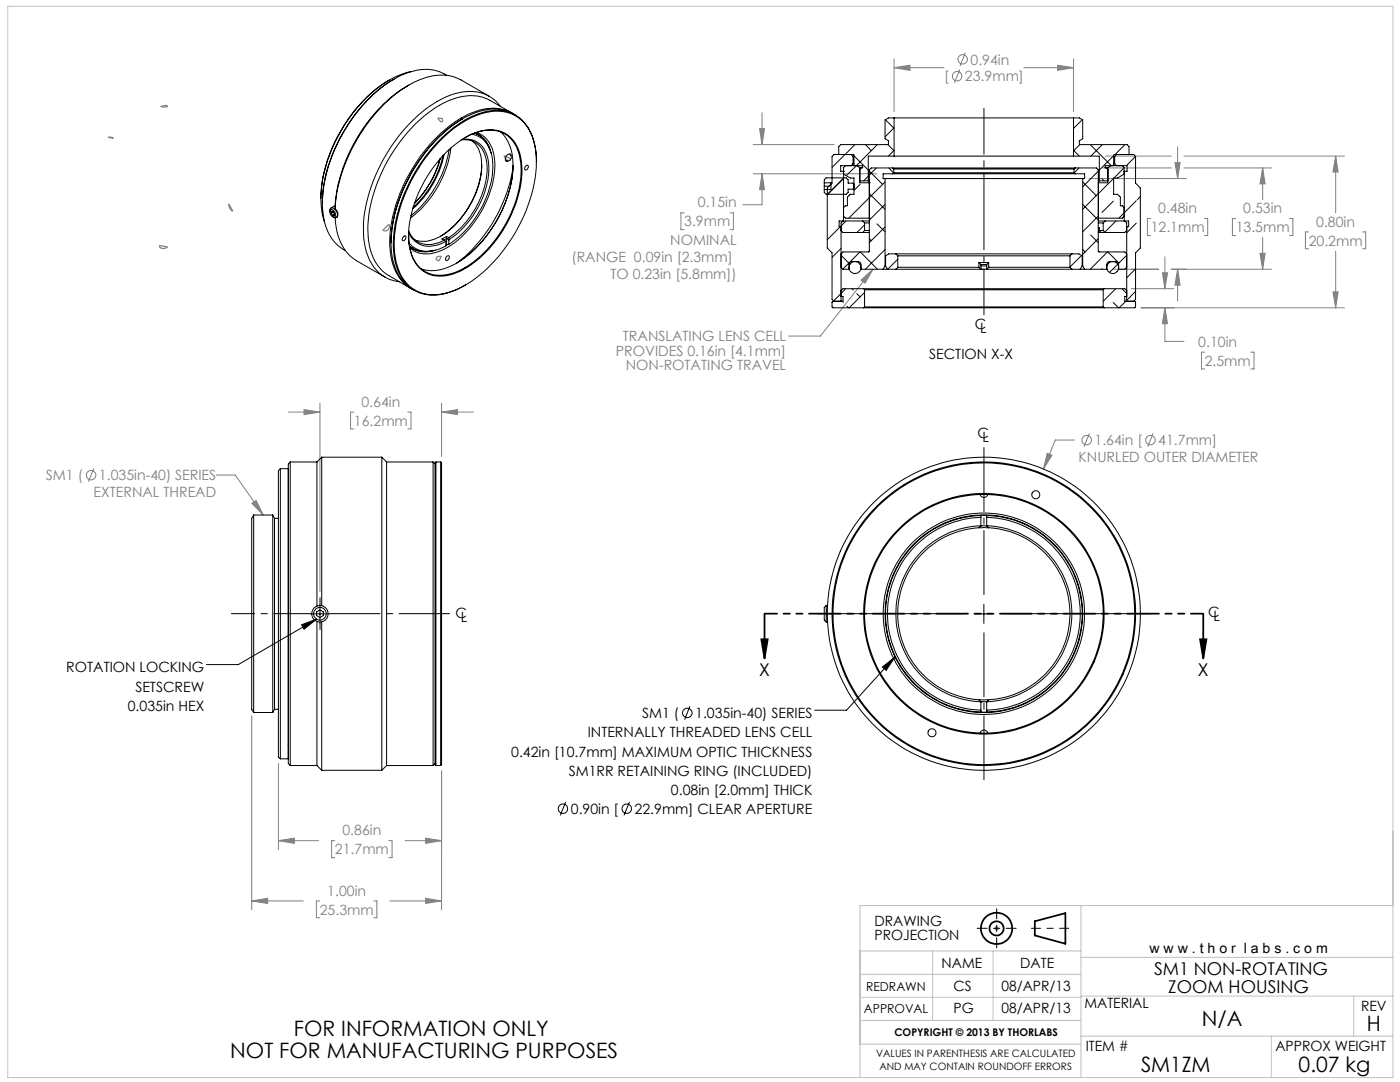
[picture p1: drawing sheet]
<svg xmlns="http://www.w3.org/2000/svg" width="279mm" height="216mm" viewBox="0 0 279 216" stroke-linecap="round" stroke-linejoin="round" font-family="sans-serif">
<g fill="none" stroke="#000" stroke-width=".35">
<path d="M151.9 127.6h1.3l-.6 3.8zM152.6 122.5v8.9M239.5 127.6h1.3l-.7 3.8zM240.1 122.5v8.9M206.5 183.8l6.1-1.6v6.1l-6.1-1.6z"/>
<circle cx="198.9" cy="185.2" r="3.1"/>
<circle cx="198.9" cy="185.2" r="1.4"/>
</g>
<g fill="none" stroke="#808080" stroke-width=".2">
<path d="M178.4 13.5l3.2-.5v1zM178.4 11.7v10.6M178.4 13.5h10M191.6 13.9l-1.1 2.6M192.7 10.5l-1.1 2.7M204.3 13.5h9.9M211.1 13l3.1 .5-3.1 .5zM214.2 11.7v10.6M150.3 34.7h24.7M150.3 28.9h16.2M151.6 25.7h1l-.5 3.2zM152.1 34.7v6.2h-3.8"/>
<path d="M152.1 22.5v6.4M152.1 34.7l.5 3.2h-1zM217.3 35.6h19.5M220.1 33.5h13.7M220.7 31.2h13.1M234.5 32.5h1l-.5 3.1zM235 29.3v6.3M236.3 33.5h17.5M236.3 31.2h32M252 33.5l.5 3.2h-1zM252 33.5v6.3M266.6 31.2l.5 3.1h-1.1z"/>
<path d="M266.6 31.2v11.3M136.5 42.5h-.6v3.3h.6M145.7 42.5h.7v3.3h-.7M171.8 55.9l2.4-2.2-1.6 2.8zM174.2 53.7l-10.5 13.4h-6.3M222.1 53.7h9.1M225.7 57.6h8.6M229.6 43.6h-.6v3.4h.6M232 54.4h1l-.5 3.2zM232.5 51.3v6.3M233.8 53.7h20M235 53.7v6.4"/>
<path d="M235 53.7l.5 3.2h-1zM240.4 43.6h.6v3.4h-.6M246.6 43.6h-.6v3.4h.6M251.5 50.6h1l-.5 3.1zM252 47.4v6.3M257.4 43.6h.6v3.4h-.6M261.2 46.3h-.7v3.3h.7M266 58.2h1.1l-.5 3.2zM266.6 50.1v11.3M271.9 46.3h.7v3.3h-.7M227.7 61.4h40.6M232.5 61.4l.5 3.2h-1z"/>
<path d="M232.5 61.4v6.7h3.8M240.4 70.3h-.6v3.3h.6M249.6 70.3h.7v3.3h-.7M18.7 93.5l-1.1 2.6M43.1 94.8h3.9l5.5 8M57.5 82.2h6.4M60.7 81.7l3.2 .5-3.2 .5zM63.9 80.5v37.5M70.6 82.2h-.6v3.4h.6M81.4 82.2h.6v3.4h-.6M88.1 80.5v10.6M88.1 82.2h6.4"/>
<path d="M88.1 82.2l3.2-.5v1zM209 90.5l.9 .3-1.7 2.8zM214.4 87.8h-3.8l-2.4 5.8M217.4 86.5l-1.1 2.6M230.1 86.5l-1 2.6M50.3 100.4l.8-.5 1.4 2.9zM50.2 142.8v38.7M55.6 152.3v17.2M88.1 153.8v27.7M50.2 179.8h10.3M50.2 179.8l3.2-.6v1.1zM55.6 167.7h8"/>
<path d="M55.6 167.7l3.1-.4v1zM63.8 179.8h-.7v3.3h.7M66.8 167.7h-.6v3.4h.6M74.6 179.8h.6v3.3h-.6M77.6 167.7h.6v3.4h-.6M77.8 179.8h10.3M80.9 167.7h7.2M84.9 167.3l3.2 .4-3.2 .6zM84.9 179.2l3.2 .6-3.2 .5zM198.4 185.2h1M198.5 184.9l.7 .7M198.9 184.7v1"/>
<path d="M199.2 184.9l-.7 .7"/>
<circle cx="191" cy="15.2" r=".95"/>
<circle cx="192.1" cy="11.8" r=".94"/>
<circle cx="18.2" cy="94.8" r=".94"/>
<circle cx="216.9" cy="87.8" r=".95"/>
<circle cx="229.6" cy="87.8" r=".95"/>
</g>
<path d="M205.8 185.2h7.5" fill="none" stroke="#000" stroke-width=".2" stroke-dasharray="15.2 1.3 1.3 1.3" stroke-dashoffset="13.4"/>
<path d="M195 185.2h7.8M198.9 181.3v7.8" fill="none" stroke="#000" stroke-width=".2" stroke-dasharray="15.2 1.3 1.3 1.3" stroke-dashoffset="13.2"/>
<g fill="none" stroke="#c0c0c0" stroke-width=".2">
<path d="M1.6 1.3h276.4v213.7h-276.4zM171.6 189.8h44.1M171.6 199h44.1M171.6 194.4h44.1M186.1 189.8v13.8M198.2 189.8v13.8M215.7 198.8h62.3M215.7 180.7v34.3M215.7 191h62.3M270.2 198.8v8M278 180.7h-106.4v34.3M171.6 203.6h44.1"/>
<path d="M171.6 208.4h44.1M215.7 206.8h62.3M253.7 206.8v8.2"/>
</g>
<g fill="none" stroke="#000" stroke-width=".2">
<path d="M60.2 124.7l3-1.2-2.5 2.1zM61.9 122.5h3.9M63.2 123.5l-15.6 9.1h-6.4M63.9 120.6v3.8M176.1 133.1l2.5-2-1.8 2.7zM178.6 131.1l-9.7 10.6h-6.3M194.5 122.5h3.8M196.4 120.6v3.8M137.7 140.9l-1.1 2.7M112.9 160l-1.1 2.7M125.6 160l-1.1 2.7"/>
<circle cx="137.2" cy="142.3" r=".94"/>
<circle cx="112.3" cy="161.4" r=".94"/>
<circle cx="125.1" cy="161.4" r=".95"/>
</g>
<path d="M21.6 27.4l.4-.1 .6 .3zM32.1 21.2l1-.2 .3 .1a.34 .34 0 0 1-.2 .3 .34 .34 0 0 1-.4-.1zM87.4 23.6h.8l.1 .4a.29 .29 0 0 1-.2 .3 .29 .29 0 0 1-.3-.2zM100.6 31.1l1.3 .5a.52 .52 0 0 1-.5 .5 .52 .52 0 0 1-.5-.5zM31.9 49l1.5 .2a.93 .93 0 0 1-1.6-.1zM45.6 40.7l.8 1.4a1.26 1.26 0 0 1-.8-1.4zM76.4 45.9l1.2-1.1a.8 .8 0 0 1-.1 1 .8 .8 0 0 1-1.1 .1zM87.1 51.4l1-.2-.5 .8h-.1a.39 .39 0 0 1-.4-.2 .39 .39 0 0 1 0-.4z" fill="none" stroke="#808080" stroke-width=".25"/>
<path d="M63.9 120.5v-1.2M63.9 124.4v1.2" fill="none" stroke="#000" stroke-width=".2" stroke-dasharray="15.2 1.3 1.3 1.3"/>
<path d="M62 122.4h-15.8" fill="none" stroke="#000" stroke-width=".2" stroke-dasharray="15.2 1.3 1.3 1.3" stroke-dashoffset="7.9"/>
<path d="M65.8 122.4h23.9" fill="none" stroke="#000" stroke-width=".2" stroke-dasharray="15.2 1.3 1.3 1.3" stroke-dashoffset="5.2"/>
<path d="M196.4 21.6v41.2" fill="none" stroke="#000" stroke-width=".2" stroke-dasharray="15.2 1.3 1.3 1.3" stroke-dashoffset="6.1"/>
<path d="M196.4 118.6v-29.3M192.6 122.4h-29.4M196.4 126.3v29.3M200.2 122.4h29.3" fill="none" stroke="#000" stroke-width=".2" stroke-dasharray="15.2 1.3 1.3 1.3" stroke-dashoffset="2.5"/>
<path d="M240.1 122.4h-87.5" fill="none" stroke="#000" stroke-width=".35" stroke-dasharray="6.3 1.3 1.3 1.3 1.3 1.3" stroke-dashoffset="3.9"/>
<g fill="#000">
<path d="M60.2 124.7l3-1.2-2.5 2.1zM176.1 133.1l2.5-2-1.8 2.7z"/>
<path d="M239.5 127.6h1.3l-.7 3.8zM151.9 127.6h1.3l-.6 3.8z"/>
</g>
<g fill="#808080">
<path d="M171.8 55.9l2.4-2.2-1.6 2.8z"/>
<path d="M55.6 167.7l3.1-.4v1zM84.9 167.3l3.2 .4-3.2 .6zM50.2 179.8l3.2-.6v1.1zM84.9 179.2l3.2 .6-3.2 .5zM50.3 100.4l.8-.5 1.4 2.9zM60.7 81.7l3.2 .5-3.2 .5zM88.1 82.2l3.2-.5v1zM209 90.5l-.8 3.1 1.7-2.8zM252 33.5l.5 3.2h-1zM251.5 50.6h1l-.5 3.1zM266 58.2h1.1l-.5 3.2zM266.6 31.2l.5 3.1h-1.1zM232 54.4h1l-.5 3.2zM232.5 61.4l.5 3.2h-1zM152.1 34.7l.5 3.2h-1zM151.6 25.7h1l-.5 3.2zM178.4 13.5l3.2-.5v1zM211.1 13l3.1 .5-3.1 .5zM235 53.7l.5 3.2h-1zM234.5 32.5h1l-.5 3.1z"/>
</g>
<g fill="none" stroke="#000" stroke-width=".2">
<path d="M77.7 16a29.4 29.4 0 0 0-12.7 17.2 23.4 23.4 0 0 0-1 6.4M78.5 15.9a30.3 30.3 0 0 0-11.9 14.2 25.8 25.8 0 0 0-2.3 10.4M78.6 15.8a31.5 31.5 0 0 0-13.1 17.3 19.7 19.7 0 0 0-.3 12.6 7.8 7.8 0 0 0 3.7 4.3M78.6 15.8l-.2 .1M81.6 17a31.5 31.5 0 0 0-14.1 19.6l-.5 3.1-.1 1.4M82.1 14.3a18.8 18.8 0 0 0-10.2 6.5 30.3 30.3 0 0 0-7.9 18.8 14.2 14.2 0 0 0 .8 4.7M89.1 15a8.6 8.6 0 0 0-8.1-.4l-2.4 1.2M97.6 19.2l-5.6-3.3a9.6 9.6 0 0 0-8.6 .2 28.1 28.1 0 0 0-12.4 12.2 30.4 30.4 0 0 0-4.1 13.3M87.8 31.7a19.7 19.7 0 0 1-5.1 8.8M87.8 31.7a19.8 19.8 0 0 1-5.1 8.9M88.4 31.1a14.9 14.9 0 0 1 9-5.2 6.1 6.1 0 0 1 6.5 5.6 20.4 20.4 0 0 1-2.8 13.2 21.3 21.3 0 0 1-10.4 9.9 6.3 6.3 0 0 1-9-5.3 21.4 21.4 0 0 1 3.5-14l1.3-1.9zM88.4 31.1a19.6 19.6 0 0 1-6 10.2"/>
<path d="M88.7 27.3a17.3 17.3 0 0 1 10.1-5.1 7.4 7.4 0 0 1 7.7 5.9 22.8 22.8 0 0 1-1.8 14.6 29.7 29.7 0 0 1-13 14.8 9.8 9.8 0 0 1-8.3 .7 8.5 8.5 0 0 1-4.6-7.2 26.4 26.4 0 0 1 3.7-15.7 33.8 33.8 0 0 1 6.2-8zM88.7 30.8a20.1 20.1 0 0 1-6.3 10.9M89.6 29.8a22.3 22.3 0 0 1-7.6 13.2M90 29.5a21.2 21.2 0 0 1-8.1 14M92.1 27.9a4.4 4.4 0 0 1 4.9 4 16 16 0 0 1-3.1 11.3 16.7 16.7 0 0 1-4.3 4.2M92.3 27.8a4.5 4.5 0 0 1 5.1 4.3 17 17 0 0 1-4.7 13l-1.3 1.4-1.8 1.3M92.3 23.7a31.4 31.4 0 0 0-13.1 17.4 26.3 26.3 0 0 0-1.2 7.3M92.3 23.7a31.2 31.2 0 0 0-12.5 15.8 21.9 21.9 0 0 0-1.2 13 8.2 8.2 0 0 0 4.1 5.4M92.3 23.7h-.1M92.8 27.4a8.1 8.1 0 0 1 7.8-.8 7.4 7.4 0 0 1 3.4 6.5 24 24 0 0 1-6.5 16.4 15.2 15.2 0 0 1-9 5.4 6 6 0 0 1-6.7-5.3l-.2-2.6M94.2 26.8a5.1 5.1 0 0 1 4 4.5 18.4 18.4 0 0 1-4 13.1 18.1 18.1 0 0 1-4.6 4.4M94.3 28.2a6.8 6.8 0 0 1 1.8 6.2 18.2 18.2 0 0 1-8.4 12.9 5.8 5.8 0 0 1-4.8 .6"/>
<path d="M94.7 26.6a4.9 4.9 0 0 1 3.1 3.2M94.8 26.5a5.2 5.2 0 0 1 3.2 4.1M94.9 26.6l.6 .3M95.1 26.4a5.6 5.6 0 0 1 3.5 4.9 18.6 18.6 0 0 1-3.7 12.8 14.7 14.7 0 0 1-9 6.5 4.9 4.9 0 0 1-4.1-1.1M96.1 32.9a18.5 18.5 0 0 1-8.2 14.2M99.9 26.3a8.7 8.7 0 0 1 2.5 7 24.7 24.7 0 0 1-11.8 19.5 8 8 0 0 1-6.5 .9M99.9 21.2a7.6 7.6 0 0 0-8.4-2.7 22 22 0 0 0-11.4 8 32.3 32.3 0 0 0-7.6 19.1 11.6 11.6 0 0 0 3.1 8.8 7.2 7.2 0 0 0 4.1 1.8M101.8 30.7a.81 .81 0 0 1 .1 1 .81 .81 0 0 1-.9 .4M102 31a.45 .45 0 0 0-.5-.3 .45 .45 0 0 0-.4 .4 .57 .57 0 0 0-.3 .6 .57 .57 0 0 0 .5 .4M102.2 22.5l-4.4-2.5a9.3 9.3 0 0 0-8.9 .4 29.1 29.1 0 0 0-12.4 13.3 24.9 24.9 0 0 0-2.7 15.5 8.4 8.4 0 0 0 3.8 5.8l4.4 2.5M102.3 22.6a9 9 0 0 0-8.4 0 28.8 28.8 0 0 0-13 13.6 25.7 25.7 0 0 0-2.9 14.9 9 9 0 0 0 4.1 6.5M102.4 33a24.9 24.9 0 0 1-11.3 19.5"/>
<path d="M102.4 33.3a30.5 30.5 0 0 1-11 19M102.9 23a8.5 8.5 0 0 0-8.1-.5l-2.5 1.2M105 33.1a.29 .29 0 0 1 .4 0 .29 .29 0 0 1 0 .4 .35 .35 0 0 1-.3 .4 .35 .35 0 0 1-.4-.2zM107.1 32.3a11.9 11.9 0 0 0-3-8.4 7.9 7.9 0 0 0-8-1.4 22.4 22.4 0 0 0-10.6 7.9 30.8 30.8 0 0 0-7 18.8 10.2 10.2 0 0 0 3.9 8.6 9.2 9.2 0 0 0 9.1-.2l1.4-.7M164.5 36.5h1.3v1.3h-1.3M164.5 37.1h1M168.3 34.2h.1M168.3 34.7l1.4 .8h.7v3.3h-.7l-.6 .5v1.8h-.4l-.4 .3M168.5 35.5l-3.4 3.3M168.6 30.8l-2.5 2.6M168.7 33.1l-.4 .3v10.7M170.3 32.7h.1"/>
<path d="M170.3 31.2h.1M170.3 32.7l-.4 .4M170.3 31.2v1.5M170.3 30.8h-.4l.4 .4M170.4 33.1v-2.2l-.1-.1h-3.9l-.3 .4v5.3l-1 1v12l1 .9v9.3l.3 .4M170.4 36.7l-.1-.2h-1v-.6l-.4-.4h-4l-.4 .4v2.5l.4 .4h4l.4-.4v-.7h1l.1-.2M170.5 31.2l2.8 2.7M170.6 28.9l-1.9 1.9M170.9 33.1l-2 2M171 33.1l.6 .3M171.6 33.4h.6M171.6 33.4v3.1h1.9"/>
<path d="M171.6 36.1h1.7M171.7 36.8l-1.3 1.2M172.2 33.4l-.6 .4M172.2 33.4v-.3h-4.4v1.1h.5M172.7 28.9l1.2 1.2M173.3 36.1h.2M173.3 35.1l-.9 1M173.5 36.5h.1M173.5 34.1l2.6 2.7M173.5 38.6l3.1 3.2M174.9 33.5l-1.4 1.4M175.1 28.9l-4.2 4.2"/>
<path d="M176.6 35.6h39.5M176.6 35.6v17.5M176.6 36.3l-7.2 7.2M176.7 23.9l1.7 1.7M177.2 28.9l1.2 1.2M177.4 33.5l.9 1M178.2 33.5h36.4M178.2 34.7h36.4M178.2 33.5h-4.3l-.4 .4v16.3l-5.3 .1-.3 .4M178.2 34.7h-2v.9h.4M178.2 33.5l.2 .2M178.4 33.7h35.9"/>
<path d="M178.4 34.5h35.9M178.4 33.7v.8M178.4 34.5l-.2 .2M178.4 31.2h35.8M178.4 23.5h35.8M178.4 23.5h-1.1l-.7 .4v3.8l.7 .4v.8h-9.5l-.4 .3v1.6M178.4 31.2h-5.1v4.9M178.4 23.5v7.7M178.4 25.5l-1.8 1.8M178.4 30l-1.1 1.2M214.2 31.2h5.2v4.9M214.2 23.5h1.2l.7 .4v3.8l-.7 .4v.8h9.5l.4 .3v1.6"/>
<path d="M214.2 23.5v7.7M214.2 30l1.2 1.2M214.2 25.5l.1 .1M214.3 33.7v.8M214.3 34.5l.3 .2M214.6 33.5h4.2l.4 .4v16.3l5.3 .1 .4 .4M214.6 34.7h1.9v.9h-.4M214.6 33.5l-.3 .2M215.3 33.5l-.9 1M215.5 28.9l-1.3 1.2M216 23.9l-1.8 1.7M216.1 35.6v17.5"/>
<path d="M216.1 36.3l2.7 2.8M217.7 28.9l4.1 4.2-.7 .3M219.2 36.1h.2M219.2 34.1l-3.1 3.2M219.2 38.6l-3.1 3.2M219.2 36.5v7M219.9 35.7l.4 .4M220 28.9l-2.3 2.3M220.6 33.4h.5M220.6 33.4l.5 .4v2.3h-1.7M220.6 33.4v-.3h4.3v1.1h-.6M221.1 33.4v3.1h-1.9"/>
<path d="M222.2 32.7h.3M222.2 31.2h.3M222.3 35.6l-3.1 3M222.3 31.1l-2.9 2.8M222.4 30.8h.4l-.3 .4M222.5 32.7l.3 .4M222.5 31.2v1.5M223.3 39v.1M224 33.1l.3 .3v1.3l-1.3 .8h-.8v3.3h.8l.6 .5v1.8h.4l.3 .3v1.7l-.3 .4h-4.8M224.3 33.5l-2 2M224.4 34.2v9.9M224.5 28.9l-2 1.9"/>
<path d="M226.6 31.2l-.3-.4h-3.9l-.2 .2v2.1M226.6 31.2v5.3l1 1v12l-1 .9v9.3l-.3 .4M226.6 31.2l-1.8 1.9M227.6 39.2l-.6 .6M65.8 42.2a.59 .59 0 0 1 .4-.7 .59 .59 0 0 1 .7 .4 1 1 0 0 1 .1 1.5l-.6-.1M65.9 41.9a.94 .94 0 0 1 .9 1.4 .98 .98 0 0 1-.9-1.4zM66.1 42.6v-.4h.3l.3 .3v.5h-.3M66.1 42.6l.3 .4M66.5 42.3l-.4 .3M66.6 41.2l-.6 .3M66.7 42.8l-.3 .2M66.9 43.5a10.1 10.1 0 0 0 4.1 8.4l5.8 3.4"/>
<path d="M66.9 41.6a1.1 1.1 0 0 1 .2 1.8M66.9 41.1v.5M66.9 41.1l-.3 .1M80.5 47.2a.31 .31 0 0 1 .5 0 .31 .31 0 0 1 0 .4 .37 .37 0 0 1-.3 .4 .37 .37 0 0 1-.4-.2zM81.6 46.3a4.4 4.4 0 0 0 6 2.5l1.4-.6M81.6 46.1a4.3 4.3 0 0 0 5.7 2.4l1.4-.6M81.7 49.1a5.1 5.1 0 0 0 4.3 1M81.7 49.2a5.2 5.2 0 0 0 5.2 .7M81.8 49.2l.6 .4M88.7 47.9l.3 .3M89 48.2v.9a6.1 6.1 0 0 1-6.5 .2l-.9-.8M89 48.2h.1"/>
<path d="M89.1 48.7l-.1 .1M89.1 47.2l-.9 .5 .5 .2M89.1 47.6h.1M89.1 47.6l-.6 .3M89.1 51.2a.32 .32 0 0 1 .5-.1 .32 .32 0 0 1 0 .5 .36 .36 0 0 1-.6 .4 .36 .36 0 0 1 0-.7zM89.1 48.7l.5 .1M89.1 47.2l.5 .2M89.1 47.2v1.5M89.1 47.6l.5 .2M89.3 48.8l-.3 .2M89.6 47.8h.1M89.6 47.4v1.4"/>
<path d="M167.7 45.2l-2.6 2.6M167.9 46l.3 .4h4M167.9 53.3l.3 .4h1.3M167.9 59.2h.3v.9h-1.9l-.2 .2v.9l.2 .2h6M167.9 49.6l-1.8 1.8M167.9 50.9l1.5 1.6M168.2 44.1l-.3 .4v15.6M168.3 43.1l.4 .4h4.8M168.8 57.6l-2.4 2.4M168.8 44.1l-.9 1M169.4 52.8a.6 .6 0 0 1 .6-.6h1.2a.55 .55 0 0 1 .6 .6M169.4 52.8h.2"/>
<path d="M169.4 52.8v.9M170 57.6l.3 .3M171 58.6l.7 .6M171.6 50.3l-3.4 3.4M171.7 52.8h.1M171.7 50.3l3.4 3.4M171.8 53.7h4.4M171.8 52.8v.9M172.2 44.1h1.3M172.2 46.4h1.3M172.2 44.1l.3 .4M172.2 44.1h-4.7v1.1h.4"/>
<path d="M172.3 57.6h48M172.3 57.6h-4.1l-.3 .4M172.3 57.6l.2 .2M172.5 44.5h1M172.5 46h1M172.5 57.8h47.7M172.5 44.5v1.5M172.5 57.8v3.4M172.5 46l-.3 .4M172.5 44.9l-1.5 1.5M172.5 58.3l-3 3.1M173.5 43.5h.1"/>
<path d="M173.5 47.6l.4 .4M175 44.7l1.6 1.5M176.2 53.7h.9M176.6 53.1h.1M176.6 53.1l-.4 .6M176.6 49.8l-3.9 3.9M176.6 40.8l-3.1 3.1M176.6 45.3l-3.1 3.1M176.7 53.1l.4 .6M177.1 53.7h1.7M178.8 50.7h35.1M178.8 53.7h17"/>
<path d="M178.8 50.7l.4 .3M178.8 50.7h-1.4l-.7 .3v2.1M179.2 51h34.3M179.2 53.3h16.2M179.2 51v2.3M179.2 53.3l-.4 .4M179.2 51.7l-2 2M195.4 52.4h1.9M195.4 52.4v.9M195.4 53.3l.4 .4M195.4 52.4l.4 .4M195.8 53.7h.1"/>
<path d="M195.8 52.8h1.1M195.8 53.1h1.1M195.8 53.7h1.1M195.8 52.8v.9M196.9 53.7h.1M196.9 53.7h17M196.9 52.8v.9M197.3 53.3h16.2M197.3 52.4v.9M197.3 53.3l-.4 .4M197.3 52.4l-.4 .4M213.5 51v2.3"/>
<path d="M213.5 53.3l.4 .4M213.9 50.7h1.4l.7 .3v2.1M213.9 50.7l-.4 .3M213.9 53.7h1.7M215.6 53.7h.9M215.8 51l-2.3 2.3M216 53.1h.1M216 53.1l-.4 .6M216.1 53.1l.4 .6M216.1 49.8l.5 .5M216.1 40.8l3.1 3.1M216.5 53.7h4.4"/>
<path d="M217.7 46.9l1.5 1.5M219.2 44.5h1M219.2 44.1h1.4M219.2 45.4h.2v.6M219.2 46.1l.2 .3M219.2 46.4h.5M219.2 43.1l-3.1 3.1M219.2 47.6l-3.1 3.2M219.4 46h.8M219.4 46l.3 .4M219.7 46.4h.9M219.9 53.6l.1 .1"/>
<path d="M220.2 44.5v1.5M220.2 57.8v3.4M220.2 46l.4 .4M220.3 57.6h4.2l.4 .4M220.3 57.6l-.1 .2M220.6 44.1l-.4 .4M220.6 44.1h4.6v1.1h-.3M220.9 52.8a.6 .6 0 0 1 .6-.6h1.2a.55 .55 0 0 1 .5 .6M220.9 52.8h.2M220.9 52.8v.9M221 50.3l-3.4 3.4M221.1 50.3l2.2 2.2"/>
<path d="M222.2 40.1l-2.3 2.3M222.7 57.6l-2.5 2.5M222.7 44.1l-2.2 2.2M223.1 52.7l-1.7 1.7M223.1 52.8h.1M223.2 52.8v.9h1.3l.4-.4M223.9 57.6l1 1M224.3 42.5l-1 1M224.5 44.1l.4 .4v15.6M224.9 46l-.4 .4h-3.9M224.9 59.2h-.4v.9h1.9l.2 .2v.9l-.2 .2h-6.1M224.9 50.9l-1.7 1.7"/>
<path d="M226.6 53.7l-1.7 1.7M226.6 58.1l-1.7 1.8M226.8 40l-2.4 2.5M226.8 44.5l-1.9 2M166.3 60.1l-.2 .3M168.3 60.4h.1M169 61.1l.4 .3M172.3 61.4h48M172.5 61.2h47.7M172.5 61.2l-.2 .2M220.2 61.2l.1 .2M222.2 60.4l1 1"/>
<path d="M224.7 60.1l-1.4 1.3M56 93.5h1.5v57.9h-1.5M56 93.5v57.9M56 93.5l-.4 .4v57.2l.4 .3M57.5 96.4h.1M57.9 92.2v60.6M57.9 92.2l-.4 .4v59.8l.4 .4M57.9 92.2h5.4M63.3 92.2v28.7M64.2 91.2v29.7M64.2 91.2h12M64.2 91.2l-.9 1"/>
<path d="M76.2 91.2v62.5M76.2 91.2l1 1M77.2 92.2v60.6M77.2 92.2h9.2M86.4 92.2v60.6M86.4 92.2l.4 .4M87 92.2v60.6M87 92.2l-.2 .2v60.2l.2 .2M87 92.2h.9M87.9 92.2v60.6M87.9 92.2l.2 .2v60.2l-.2 .2M195.6 98.7a.8 .8 0 0 0 .8 .6 .8 .8 0 0 0 .7-.6"/>
<path d="M50.6 102.8v39.4M50.6 102.8l-.4 .6v38.1l.4 .7M50.6 102.8h3.8M54.4 102.8v39.4M54.4 102.8l.4 .6M54.8 103.4v38.1M54.8 103.4h.8M195.4 105.3a17.2 17.2 0 0 0-16.2 17.2 17.2 17.2 0 0 0 16.2 17.1M195.4 105.3h1.9M195.8 104.9a17.6 17.6 0 0 0-17 17.6 17.6 17.6 0 0 0 17 17.5M195.8 104.9h.1M195.8 102.9a19.6 19.6 0 0 0-19.1 19.6 19.6 19.6 0 0 0 19.1 19.6"/>
<path d="M195.8 103.2a19.3 19.3 0 0 0-18.7 19.3 19.3 19.3 0 0 0 18.7 19.2M195.8 104.9h1.1M195.8 102.9h1.1M195.8 104.9l-.4 .4M195.8 102.9v2M196.9 104.9h.1M196.9 104.9a17.6 17.6 0 0 1 17 17.6 17.6 17.6 0 0 1-17 17.5M196.9 102.9a19.6 19.6 0 0 1 19.1 19.6 19.6 19.6 0 0 1-19.1 19.6M196.9 103.2a19.3 19.3 0 0 1 18.7 19.3 19.3 19.3 0 0 1-18.7 19.2M196.9 104.9l.4 .4M196.9 102.9v2M197.3 105.3a17.2 17.2 0 0 1 16.2 17.2 17.2 17.2 0 0 1-16.2 17.1"/>
<path d="M63.2 122.1l.7-.4 .6 .4v.7l-.6 .4-.7-.4zM63.3 124v28.8M64.2 124.1v29.6M164.9 120.8v3.3M164.9 120.8l-.4 .4v2.5l.4 .4M164.9 120.8h.3M164.9 124.1h.3M195.4 139.6h1.9M195.4 139.6l.4 .4M197.3 139.6l-.4 .4M50.6 142.2h3.8M54.8 141.5l-.4 .7"/>
<path d="M54.8 141.5h.8M57.5 148.5v.1M57.9 152.8h5.4M63.3 152.8l.9 .9M64.2 153.7h12M77.2 152.8h9.2M77.2 152.8l-1 .9M86.8 152.4l-.4 .4M87 152.8h.9M195.6 146.3a.8 .8 0 0 1 .8-.6 .8 .8 0 0 1 .7 .6M195.8 140h.1M195.8 140h1.1"/>
<path d="M195.8 142.1h1.1M195.8 140v2.1M196.9 140h.1M196.9 140v2.1"/>
<circle cx="170.6" cy="53.4" r="1.19"/>
<circle cx="222.1" cy="53.4" r="1.19"/>
<circle cx="206.7" cy="98.7" r=".8"/>
<circle cx="63.8" cy="122.5" r="1.26"/>
<circle cx="63.9" cy="122.5" r="1.64"/>
<circle cx="196.3" cy="122.5" r="31.2"/>
<circle cx="196.4" cy="122.5" r="19.7"/>
<circle cx="196.4" cy="122.5" r="20.1"/>
<circle cx="196.4" cy="122.5" r="30.1"/>
<circle cx="196.4" cy="122.5" r="30.3"/>
<circle cx="196.4" cy="122.5" r="23.8"/>
<circle cx="196.4" cy="122.5" r="24"/>
<circle cx="186" cy="146.2" r=".8"/>
</g>
<g font-size="4.2">
<text x="58.6" y="206.8">FOR INFORMATION ONLY</text>
<text x="239.8" y="204.7">N/A</text>
<text x="272.8" y="205.8">H</text>
<text x="45.9" y="211">NOT FOR MANUFACTURING PURPOSES</text>
<text x="227.7" y="213.9">SM1ZM</text>
<text x="259.2" y="213.9">0.07 kg</text>
</g>
<g font-size="3.5">
<text x="151.5" y="134.9">X</text>
<text x="239.1" y="134.9">X</text>
<text x="230.3" y="194.6">SM1 NON-ROTATING</text>
<text x="233.2" y="198.1">ZOOM HOUSING</text>
</g>
<g font-size="2.8" fill="#808080">
<text x="188.4" y="16.3">[</text>
<text x="192.6" y="16.3">23.9mm]</text>
<text x="193.7" y="12.9">0.94in</text>
<text x="139.3" y="41.4">0.15in</text>
<text x="136.5" y="45.2">3.9mm</text>
<text x="229.6" y="46.4">12.1mm</text>
<text x="231.1" y="42.6">0.48in</text>
<text x="246.6" y="46.4">13.5mm</text>
<text x="248.1" y="42.6">0.53in</text>
<text x="262.7" y="45.2">0.80in</text>
<text x="114.1" y="52.3">(RANGE 0.09in [2.3mm]</text>
<text x="133.8" y="49">NOMINAL</text>
<text x="261.2" y="49">20.2mm</text>
<text x="121.8" y="55.7">TO 0.23in [5.8mm])</text>
<text x="122.9" y="71">PROVIDES 0.16in [4.1mm]</text>
<text x="124.3" y="68.1">TRANSLATING LENS CELL</text>
<text x="239.1" y="69.2">0.10in</text>
<text x="124.9" y="73.8">NON-ROTATING TRAVEL</text>
<text x="240.4" y="73">2.5mm</text>
<text x="72.1" y="81.2">0.64in</text>
<text x="70.6" y="85">16.2mm</text>
<text x="218.4" y="88.9">1.64in [</text>
<text x="231.2" y="88.9">41.7mm]</text>
<text x="9.2" y="95.9">SM1 (</text>
<text x="19.8" y="95.9">1.035in-40) SERIES</text>
<text x="215.2" y="92.2">KNURLED OUTER DIAMETER</text>
<text x="18.7" y="99.2">EXTERNAL THREAD</text>
<text x="68.3" y="166.7">0.86in</text>
<text x="66.8" y="170.5">21.7mm</text>
<text x="65.3" y="178.7">1.00in</text>
<text x="63.8" y="182.5">25.3mm</text>
</g>
<g font-size="2.8">
<text x="194.6" y="65.6">C</text>
<text x="185.4" y="71.7">SECTION X-X</text>
<text x="195.6" y="66.4">L</text>
<text x="195.1" y="87.5">C</text>
<text x="196.1" y="88.3">L</text>
<text x="90.9" y="123.3">C</text>
<text x="92" y="124.1">L</text>
<text x="241.1" y="123">C</text>
<text x="242.2" y="123.8">L</text>
<text x="13.2" y="134.2">ROTATION LOCKING</text>
<text x="25.5" y="141.8">0.035in HEX</text>
<text x="27" y="138">SETSCREW</text>
<text x="128.1" y="143.3">SM1 (</text>
<text x="138.7" y="143.3">1.035in-40) SERIES</text>
<text x="117.3" y="147.1">INTERNALLY THREADED LENS CELL</text>
<text x="102" y="151">0.42in [10.7mm] MAXIMUM OPTIC THICKNESS</text>
<text x="113.5" y="154.8">SM1RR RETAINING RING (INCLUDED)</text>
<text x="133.9" y="158.6">0.08in [2.0mm] THICK</text>
<text x="113.9" y="162.4">0.90in [</text>
<text x="126.6" y="162.4">22.9mm] CLEAR APERTURE</text>
<text x="174.5" y="184.8">DRAWING</text>
<text x="174.5" y="187.6">PROJECTION</text>
<text x="229.4" y="190.2">w w w . t h o r l a b s . c o m</text>
<text x="187.9" y="193.2">NAME</text>
<text x="190.3" y="197.7">CS</text>
<text x="199.9" y="197.7">08/APR/13</text>
<text x="203.6" y="193.2">DATE</text>
<text x="190.3" y="202.2">PG</text>
<text x="199.9" y="202.2">08/APR/13</text>
<text x="216.4" y="201.2">MATERIAL</text>
<text x="271.6" y="201.8">REV</text>
<text x="216.7" y="209.7">ITEM #</text>
<text x="254.5" y="209.7">APPROX WEIGHT</text>
</g>
<g font-size="2.5">
<text x="172.9" y="197.7">REDRAWN</text>
<text x="172.4" y="202.2">APPROVAL</text>
</g>
<text font-size="2.1" x="178.5" y="206.8">COPYRIGHT © 2013 BY THORLABS</text>
<g font-size="2">
<text x="174.8" y="211">VALUES IN PARENTHESIS ARE CALCULATED</text>
<text x="175.5" y="213.5">AND MAY CONTAIN ROUNDOFF ERRORS</text>
</g>
</svg>
